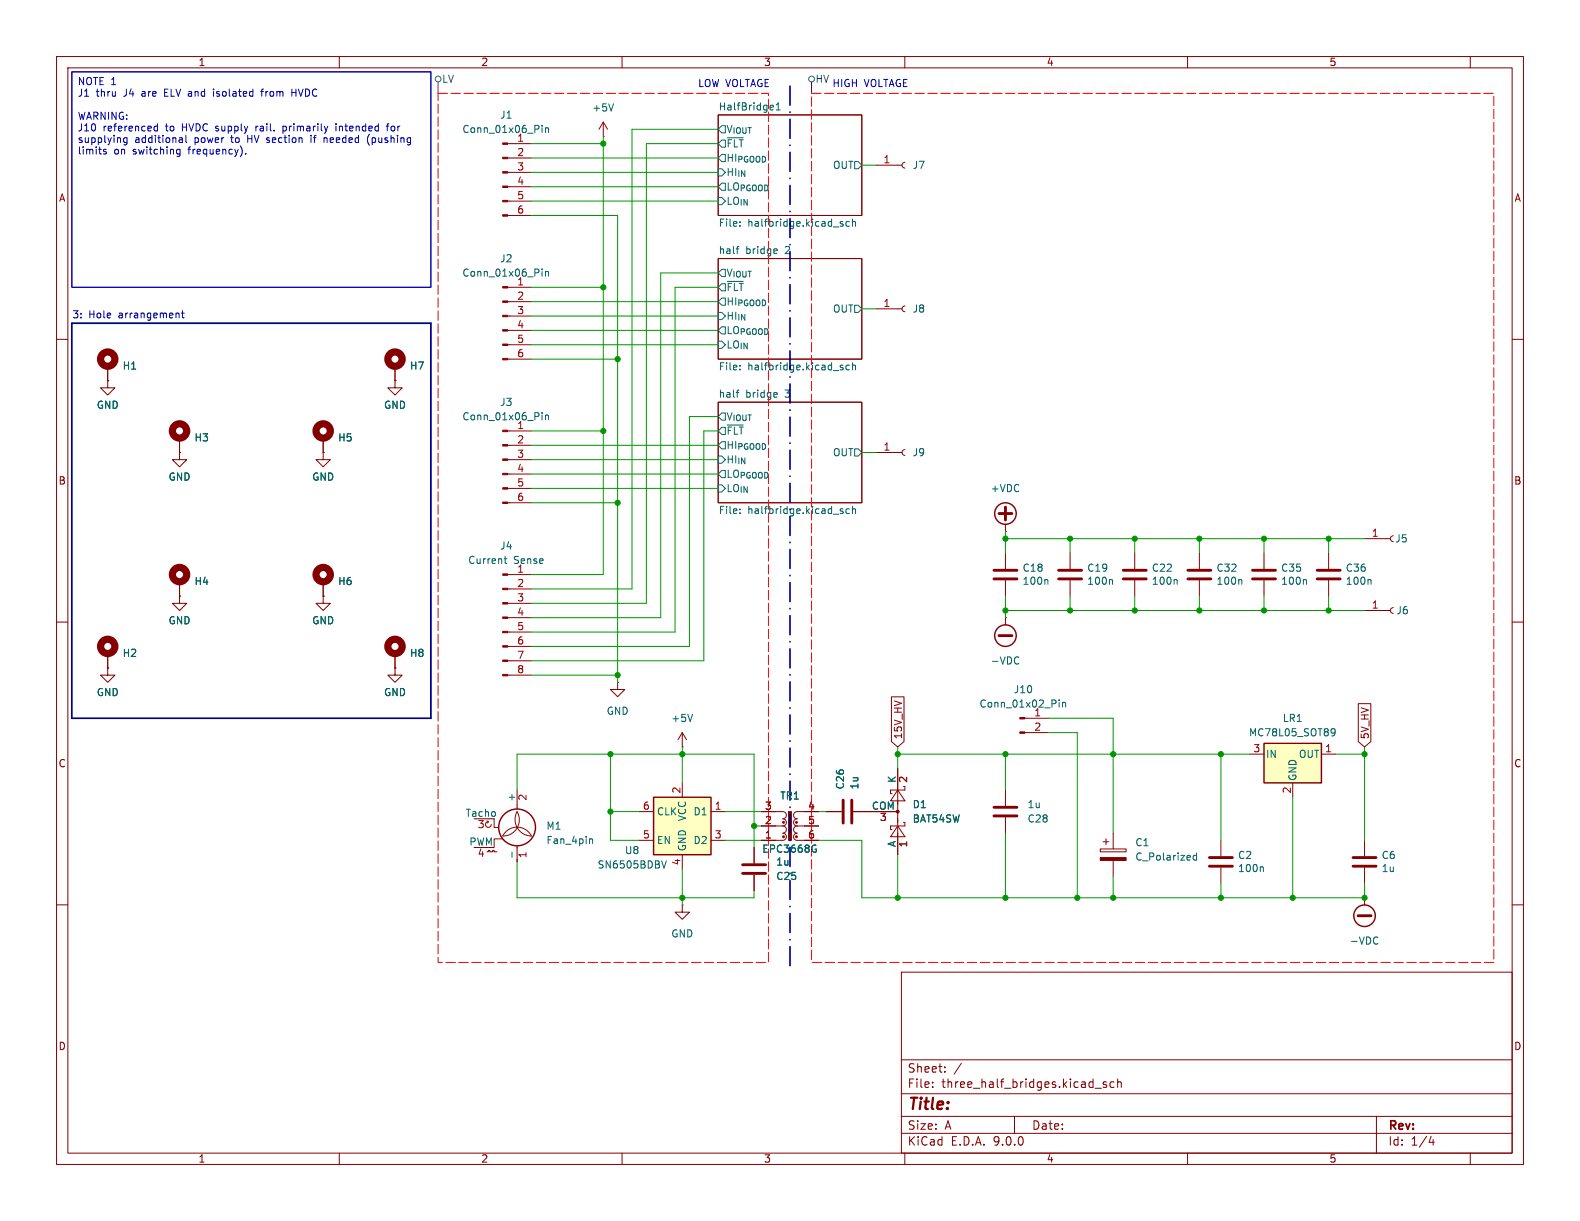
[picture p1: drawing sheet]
<svg xmlns="http://www.w3.org/2000/svg" width="279mm" height="216mm" viewBox="0 0 279 216" stroke-linecap="round" stroke-linejoin="round" font-family="sans-serif">
<g fill="none" stroke="#840000" stroke-width=".18">
<path d="M10 10h259.4v195.9h-259.4zM12 12h255.4v191.9h-255.4zM60 10v2M110 10v2M160 10v2M210 10v2M260 10v2M127 20.3h25.4v17.8h-25.4zM127 45.7h25.4v17.8h-25.4zM10 60h2M127 71.1h25.4v17.8h-25.4zM267.4 60h2"/>
<path d="M10 110h2M19 115.6v2.5M267.4 110h2M91.4 139.7v3.4M86.1 150.6h.3v-.2h.2v.2h.5v-.2h.3v.2h.5M86.1 145.2l.3 .1M86.4 145.3l-.3 .1-.2 .2 .1 .6 .5 .1 .3-.2 .1-.3M86.4 145.3l-.2 .2M87.4 144.8v1.5h.7M88.9 148.3h-1.5v1.6h-1M91.4 143.5a2.86 2.86 0 0 1-2.5 4.3 2.84 2.84 0 0 1 2.5-1.5 2.84 2.84 0 0 1 2.6 1.5 2.92 2.92 0 0 1-2.6-4.3zM91.4 149.6v2.8"/>
<path d="M133.3 149.9v2.8M133.3 154.7v2.8M134.6 143.5h3.8a.64 .64 0 0 1 .7 .7 .64 .64 0 0 1-.7 .6 .63 .63 0 0 1 .7 .6 .63 .63 0 0 1-.7 .7M134.6 146.1h3.8M138.4 147.3a.63 .63 0 0 1 .7 .7 .63 .63 0 0 1-.7 .6h-3.8M138.4 146.1a.63 .63 0 0 1 .7 .6 .63 .63 0 0 1-.7 .6M141 147.3a.64 .64 0 0 0-.7 .7 .64 .64 0 0 0 .7 .6h3.8M141 146.1a.64 .64 0 0 0-.7 .6 .64 .64 0 0 0 .7 .6M141 146.1h3.8M144.8 143.5h-3.8a.64 .64 0 0 0-.7 .6 .64 .64 0 0 0 .7 .7 .64 .64 0 0 0-.7 .6 .64 .64 0 0 0 .7 .7M10 160h2M159.4 171.9h108v32h-108z"/>
<path d="M267.4 160h2M159.4 197.4h108M159.4 193.4h108M159.4 187.4h108M164.9 192.1v.2M164.9 191.4v.1M167.1 189.4v.2M167.1 188.7v.1M170 188l-1.3 1.9M179.4 197.4v3M193.6 192.4h1.2M195.6 191.4l-.3-.1-.2 .2v.2l.5 .2v.3h-.5"/>
<path d="M197 191.4l-.4-.1-.3 .3v.4l.1 .2h.6M197.6 191.4l.3-.1 .3 .1 .1 .9M197.6 190.8v1.5M243.4 197.4v6.5M60 203.9v2M110 203.9v2M159.4 200.4h108M160 203.9v2M210 203.9v2M253.1 200.9l-.4 1.1h.9M253.4 201.5v1M260 203.9v2"/>
</g>
<g fill="none" stroke="#006464" stroke-width=".18">
<path d="M136.4 18.6l.3 .1 .1 .2-.6 .1M136.7 19.4h-.3M137.3 19.4h.7M137.3 18.5l.3-.3v1.2M127 29.8h.6l.7 .7-.7 .6h-.6zM127 34.9h.6l.7 .7-.7 .6h-.6zM127.6 27.3h.7v1.3h-.7l-.6-.7zM127.6 32.4h.7v1.3h-.7l-.6-.7zM127.6 22.2h.7v1.3h-.7l-.6-.6zM127.6 24.8h.7v1.2h-.7l-.6-.6zM128.6 24.4h2.8M130.8 39.2v.1"/>
<path d="M130.8 39.9v.1M148.8 39.6h.3v.2l-.2 .2h-.2M148.8 39.2h.3M150.2 39.2h-.4l-.2 .2 .1 .5h.5M150.7 38.7v1.3M150.7 39.3l.2-.1h.3l.1 .8M151.1 28.6h.7l.6 .6-.6 .6h-.7zM127 55.2h.6l.7 .7-.7 .6h-.6zM127.6 52.7h.7v1.3h-.7l-.6-.7zM127.6 57.8h.7v1.3h-.7l-.6-.7zM127.6 47.6h.7v1.3h-.7l-.6-.6zM127.6 50.2h.7v1.2h-.7l-.6-.6z"/>
<path d="M128.6 49.8h2.8M130.2 44h.5M130.7 43.6h-.3M137.3 44l.1 .3-.6 .1M137.4 44.8h-.1M151.1 54h.7l.6 .6-.6 .6h-.7zM127 60.3h.6l.7 .7-.7 .6h-.6zM127.6 78.1h.7v1.3h-.7l-.6-.7zM127.6 73h.7v1.3h-.7l-.6-.6zM127.6 75.6h.7v1.2h-.7l-.6-.6zM128.6 75.2h2.8M130.2 69.4h.5"/>
<path d="M130.7 69h-.3M130.8 64.6v.1M130.8 65.3v.1M137.3 69.4l.1 .3-.6 .1M137.4 70.2h-.1M148.8 65h.3v.2l-.2 .2h-.2M148.8 64.6h.3M150.2 64.6h-.4l-.2 .2 .1 .5h.5M150.7 64.1v1.3M150.7 64.7l.2-.1h.3l.1 .8M151.1 79.4h.7l.6 .6-.6 .6h-.7zM127 80.6h.6l.7 .7-.7 .6h-.6z"/>
<path d="M127 85.7h.6l.7 .7-.7 .6h-.6zM127.6 83.2h.7v1.3h-.7l-.6-.7zM130.8 90.7v.1M130.8 90v.1M148.8 90.4h.3v.2l-.2 .2h-.2M148.8 90h.3M150.2 90h-.4l-.2 .2 .1 .5h.5M150.7 90.1l.2-.1h.3l.1 .8M150.7 89.5v1.3M90.5 150.6v1M104.3 148.4h.4l.1 .8M144 149.4l.3 .1"/>
<path d="M144.1 150.1h.3v.5l-.3 .1"/>
</g>
<circle cx="19" cy="114.3" r="1.27" fill="none" stroke="#840000" stroke-width="1.3"/>
<path d="M131.3 154.4h4.1M131.3 152.9h4.1" fill="none" stroke="#840000" stroke-width=".51"/>
<path d="M139.4 143.5h.6v5.1h-.6z" fill="#840000" stroke="#840000" stroke-width=".18"/>
<g fill="none" stroke="#840000" stroke-width=".25">
<circle cx="91.4" cy="146.3" r="3.3"/>
<circle cx="138.6" cy="145.4" r=".13"/>
<circle cx="138.6" cy="148" r=".13"/>
<circle cx="140.8" cy="148" r=".13"/>
<circle cx="140.8" cy="145.4" r=".13"/>
</g>
<path d="M115.6 141h10.1v10.1h-10.1z" fill="#ffffc2"/>
<g fill="none" stroke="#840000" stroke-width=".25">
<path d="M115.6 141h10.1v10.1h-10.1z"/>
<circle cx="177.8" cy="90.8" r="1.9"/>
<circle cx="177.8" cy="112.4" r="1.9"/>
<circle cx="241.3" cy="161.9" r="1.9"/>
</g>
<g fill="none" stroke="#840000" stroke-width=".18">
<path d="M89.8 25.4h4.2M89.8 27.9h4.2M89.8 30.5h4.2M89.8 33h4.2M89.8 35.6h4.2M89.8 38.1h4.2M154.9 29.2h4.6M160 28.7l-.3 .2-.2 .3 .2 .4 .3 .1M89.8 50.8h4.2M89.8 53.3h4.2M89.8 55.9h4.2M89.8 58.4h4.2"/>
<path d="M154.9 54.6h4.6M160 54.1l-.3 .2-.2 .3 .2 .4 .3 .1M19 67.3v1.3h1.3l-1.3 1.3-1.2-1.3h1.2M19 67.3h.1M19 64.8v2.5M31.7 77.5v2.5M57.1 77.5v2.5M69.8 67.3v1.3h1.3l-1.3 1.3-1.2-1.3h1.2M69.8 67.3h.1M69.8 64.8v2.5M89.8 61h4.2M89.8 63.5h4.2"/>
<path d="M160 79.5l-.3 .2-.2 .3 .2 .4 .3 .1M31.7 80v1.3h1.3l-1.3 1.3-1.2-1.3h1.2M31.7 80h.1M57.1 80v1.3h1.3l-1.3 1.3-1.2-1.3h1.2M57.1 80h.1M154.9 80h4.6M177.8 94h.1M177.8 92.7v1.3M177.8 97.8v2.8M189.2 97.8v2.8M200.7 97.8v2.8M212.1 97.8v2.8"/>
<path d="M223.5 97.8v2.8M234.9 97.8v2.8M241.3 95.3h4.6M246.4 94.7l-.4 .2-.1 .4 .1 .3 .4 .2M31.7 105.4v1.3h1.3l-1.3 1.3-1.2-1.3h1.2M31.7 105.4h.1M31.7 102.9v2.5M57.1 105.4v1.3h1.3l-1.3 1.3-1.2-1.3h1.2M57.1 105.4h.1M57.1 102.9v2.5M69.8 118.1v1.3h1.3l-1.3 1.3-1.2-1.3h1.2M69.8 118.1h.1"/>
<path d="M69.8 115.6v2.5M177.8 109.2h.1M177.8 102.6v2.8M177.8 109.2v1.3M189.2 102.6v2.8M200.7 102.6v2.8M212.1 102.6v2.8M223.5 102.6v2.8M234.9 102.6v2.8M241.3 108h4.6M246.4 107.4l-.4 .2-.1 .4 .1 .3 .4 .2M120.6 138.4v2.6"/>
<path d="M158.7 139.7l1.3 1.9h-2.5zM158.7 135.9v15.2M160 139.1v.6h-2.5v.6h.2M177.8 139.7v2.8M181.2 127h4.2M181.2 129.5h4.2M113 143.5h2.6M113 148.6h2.6M120.6 151.1v2.6M125.7 143.5h2.6M125.7 148.6h2.6M146 143.5h2.8"/>
<path d="M150.9 143.5h7.8M158.7 146.1l1.3 1.9h-2.5zM159.8 145.4h.2v.7h-2.5v.6h.2M177.8 144.5v2.8M194.6 150.1h4.5v.5h-4.5zM195.1 148.8h1M195.6 148.3v1.1M196.8 147.3v2.8M196.8 152.1v2.8M215.9 148.6v2.8M215.9 153.4v2.8M241.3 158.8h.1"/>
<path d="M241.3 148.6v2.8M241.3 153.4v2.8M241.3 158.8v1.2M120.6 160v1.3h1.3l-1.3 1.3-1.2-1.3h1.2M120.6 160h.1"/>
</g>
<g fill="none" stroke="#006464" stroke-width=".18">
<path d="M95.9 22.2v.1M95.9 22.6v.8M96.5 22.6v.8M96.5 22.7l.1-.1 .3 .1 .1 .7M95.9 47.6v.1M95.9 48v.8M96.5 48v.8M96.5 48.1l.1-.1 .3 .1 .1 .7M179.9 116.1l.3 .2M180.2 117.3l-.3 .1M185.1 102.5l.2 .2v.6M196.6 102.5l.1 .2v.6"/>
<path d="M208 102.5l.2 .2v.6M219.4 102.5l.2 .2v.6M230.8 102.5l.2 .2v.6M242.3 102.5l.2 .2v.6M187.3 123.8v.1M187.3 124.2v.8M187.9 124.2v.8M187.9 124.3l.2-.1 .3 .1v.7M117 152.2l.4 1.3 .4-1.3M211.6 150.8v1.3M211.6 151.3l-.4-.1-.2 .3 .1 .5h.5M223.2 153.3l.2 .2v.6"/>
<path d="M243.4 165.7l.3 .1M243.7 166.8l-.3 .1"/>
</g>
<g fill="#840000" stroke="#840000" stroke-width=".18">
<path d="M180.3 126.9h.9v.2h-.9z"/>
<path d="M180.3 129.4h.9v.3h-.9z"/>
<path d="M88.9 25.3h.9v.2h-.9z"/>
<path d="M88.9 27.8h.9v.3h-.9z"/>
<path d="M88.9 30.4h.9v.2h-.9z"/>
<path d="M88.9 32.9h.9v.2h-.9z"/>
<path d="M88.9 35.4h.9v.3h-.9z"/>
<path d="M88.9 38h.9v.2h-.9z"/>
<path d="M88.9 50.7h.9v.2h-.9z"/>
<path d="M88.9 53.2h.9v.3h-.9z"/>
<path d="M88.9 55.8h.9v.2h-.9z"/>
<path d="M88.9 58.3h.9v.2h-.9z"/>
<path d="M88.9 60.8h.9v.3h-.9z"/>
<path d="M88.9 63.4h.9v.2h-.9z"/>
<path d="M194.6 151.6h4.5v.5h-4.5z"/>
<circle cx="158.7" cy="143.5" r=".25"/>
</g>
<g fill="none" stroke="#840000" stroke-width=".51">
<path d="M176.7 90.8h2.2M177.8 89.7v2.2M175.8 102.4h4M175.8 100.8h4M176.7 112.4h2.2M187.2 102.4h4.1M187.2 100.8h4.1M198.6 102.4h4.1M198.6 100.8h4.1M210.1 102.4h4M210.1 100.8h4M221.5 102.4h4.1"/>
<path d="M221.5 100.8h4.1M232.9 102.4h4.1M232.9 100.8h4.1M149.1 141.5v4M150.6 141.5v4M175.8 144.3h4M175.8 142.7h4M213.9 153.2h4M213.9 151.6h4M239.3 153.2h4M239.3 151.6h4M240.2 161.9h2.2"/>
</g>
<g fill="none" stroke="#840000" stroke-width="1.3">
<circle cx="19" cy="63.5" r="1.27"/>
<circle cx="31.7" cy="76.2" r="1.27"/>
<circle cx="57.1" cy="76.2" r="1.27"/>
<circle cx="69.8" cy="63.5" r="1.27"/>
<circle cx="31.7" cy="101.6" r="1.27"/>
<circle cx="57.1" cy="101.6" r="1.27"/>
<circle cx="69.8" cy="114.3" r="1.27"/>
</g>
<path d="M223.5 131.4h10.2v7h-10.2z" fill="#ffffc2"/>
<path d="M223.5 131.4h10.2v7h-10.2z" fill="none" stroke="#840000" stroke-width=".25"/>
<g fill="none" stroke="#840000" stroke-width=".18">
<path d="M106.7 24.1h.1M106.7 21.6l-.8 1.3M106.7 21.6l.7 1.3M106.7 21.6v2.5M19 67.3h.1M19 64.8v2.5M31.7 77.5v2.5M57.1 77.5v2.5M69.8 67.3h.1M69.8 64.8v2.5M89.8 76.2h4.2M89.8 78.7h4.2"/>
<path d="M31.7 80h.1M57.1 80h.1M89.8 81.3h4.2M89.8 83.8h4.2M89.8 86.4h4.2M89.8 88.9h4.2M19 118.1v1.3h1.3l-1.3 1.3-1.2-1.3h1.2M19 118.1h.1M19 115.6v2.5M31.7 105.4h.1M31.7 102.9v2.5M57.1 105.4h.1"/>
<path d="M57.1 102.9v2.5M69.8 118.1h.1M69.8 115.6v2.5M89.8 101.6h4.2M89.8 104.1h4.2M89.8 106.7h4.2M89.8 109.2h4.2M89.8 111.8h4.2M89.8 114.3h4.2M89.8 116.8h4.2M89.8 119.4h4.2M109.2 120.7v1.2h1.3l-1.3 1.3-1.3-1.3h1.3"/>
<path d="M109.2 120.7h.1M120.6 132.1h.1M120.6 129.5l-.7 1.3M120.6 129.5l.8 1.3M120.6 129.5v2.6M157.6 123.2h2.3v7.9l-1.2 1-1.1-1zM158.7 135.9v3.8M221 133.4h2.5M228.6 138.4v2.6M233.7 133.4h2.5M240.2 124.4h2.2v6.7l-1.1 1-1.1-1zM133.3 149.9v2.8"/>
<path d="M133.3 154.7v2.8M134.6 143.5h2.6M134.6 148.6h2.6M134.6 146.1h2.6M142.2 143.5h2.6M142.2 148.6h2.6M142.2 146.1h2.6M146 143.5h2.8M150.9 143.5h7.8M158.7 147.3v3.8"/>
</g>
<path d="M108.5 18.4l-.4 1.2M95.9 73v.1M95.9 73.4v.8M96.5 73.4v.8M96.5 73.5l.1-.1 .3 .1 .1 .7M89.1 98.8h.5M89.3 98.4v1.1l.3 .1M122.5 126.3l-.5 1.3M235.5 128.9l.4-.1 .1 .2a.84 .84 0 0 1-.3 1.1h-.2M236.1 129.4l-.2 .2h-.4M144 149.4l.3 .1M144.1 150.1h.3v.5l-.3 .1" fill="none" stroke="#006464" stroke-width=".18"/>
<g fill="#840000" stroke="#840000" stroke-width=".18">
<path d="M88.9 101.5h.9v.2h-.9z"/>
<path d="M88.9 104h.9v.3h-.9z"/>
<path d="M88.9 106.6h.9v.2h-.9z"/>
<path d="M88.9 109.1h.9v.2h-.9z"/>
<path d="M88.9 111.6h.9v.3h-.9z"/>
<path d="M88.9 114.2h.9v.2h-.9z"/>
<path d="M88.9 116.7h.9v.3h-.9z"/>
<path d="M88.9 119.3h.9v.2h-.9z"/>
<path d="M88.9 76.1h.9v.2h-.9z"/>
<path d="M88.9 78.6h.9v.3h-.9z"/>
<path d="M88.9 81.2h.9v.2h-.9z"/>
<path d="M88.9 83.7h.9v.2h-.9z"/>
<path d="M88.9 86.2h.9v.3h-.9z"/>
<path d="M88.9 88.8h.9v.2h-.9z"/>
</g>
<g fill="none" stroke="#484848" stroke-width=".18">
<path d="M77.5 14.5v2M143.5 14.5v2"/>
<circle cx="77.5" cy="14" r=".51"/>
<circle cx="143.5" cy="14" r=".51"/>
</g>
<path d="M77.5 16.5h58.4v153.7h-58.4v-153.7M143.5 16.5h120.7v153.7h-120.7v-153.7" fill="none" stroke="#f00" stroke-width=".18" stroke-dasharray="1.7 .6"/>
<path d="M139.7 15.2v156.3" fill="none" stroke="#000084" stroke-width=".3" stroke-dasharray="3.4 1.2 .1 1.2"/>
<path d="M12.7 57.2h63.5v69.8h-63.5z" fill="none" stroke="#000084" stroke-width=".3"/>
<g fill="none" stroke="#009600" stroke-width=".18">
<path d="M94 27.9h33M94 25.4h12.7M94 38.1h15.2v82.6M94 30.5h33M94 35.6h33M94 33h33M106.7 24.1v77.5h-12.7M127 25.4h-12.7v81.3h-20.3M127 22.9h-15.2v81.2h-17.8M152.4 29.2h2.5M94 50.8h12.7M94 58.4h33"/>
<path d="M94 55.9h33M94 53.3h33M127 48.3h-10.2v60.9h-22.8M127 50.8h-7.6v61h-25.4M152.4 54.6h2.5M94 78.7h33M94 76.2h12.7M94 63.5h15.2M94 61h33M127 76.2h-2.5v40.6h-30.5M127 73.7h-5.1v40.6h-27.9M94 81.3h33"/>
<path d="M94 86.4h33M94 83.8h33M94 88.9h15.2M152.4 80h2.5M177.8 94v3.8M177.8 95.3h63.5M189.2 95.3v2.5M200.7 95.3v2.5M212.1 95.3v2.5M223.5 95.3v2.5M234.9 95.3v2.5M94 119.4h15.2"/>
<path d="M177.8 105.4v3.8M177.8 108h63.5M189.2 105.4v2.6M200.7 105.4v2.6M212.1 105.4v2.6M223.5 105.4v2.6M234.9 105.4v2.6M91.4 139.7v-6.3h41.9v16.5M107.9 133.4v15.2h5.1M120.6 132.1v6.3M158.7 133.4h62.3M158.7 132.1v3.8"/>
<path d="M177.8 133.4v6.3M185.4 127h11.4v20.3M185.4 129.5h5.1v29.3M215.9 133.4v15.2M236.2 133.4h5.1M241.3 132.1v16.5M91.4 152.4v6.4h41.9v-1.3M107.9 143.5h5.1M120.6 153.7v6.3M128.3 148.6h6.3M128.3 143.5h6.3M133.3 146.1h1.3"/>
<path d="M144.8 148.6h7.6v10.2h88.9v-2.6M144.8 143.5h1.2M158.7 151.1v7.7M177.8 147.3v11.5M196.8 154.9v3.9M215.9 156.2v2.6M228.6 141v17.8"/>
</g>
<g fill="none" stroke="#0000c2" stroke-width=".18">
<path d="M12.7 12.7h63.5v38.1h-63.5zM37.8 15.7v.2M37.8 16.2v.8M46.1 16.2h.5M46.6 15.7l-.3 .2v1.1M51.6 15.7v1.3M51.6 16.4h.7M52.3 15.7v1.3M18.3 26.6v.2l.5 .2-.1 .2h-.4M22.5 24.4v1l-.3 .2h-.3M22.5 24.4h-.4l-.2 .2 .1 .5h.5M27.8 21.9v1.3"/>
<path d="M27.8 22.4l-.3-.1-.3 .2 .2 .6h.4M31.4 27.2h.4M31.4 26.5h.4M31.8 24.4h.3M31.8 26.4v1l-.2 .3-.3-.1M32.3 25.1l-.5 .1M32.3 24.5v.7M32.3 24.7h-.5M32.9 23.9v1.1l.1 .2M43.4 27.1v.1M45.3 22.3v.9M45.5 22.3l-.2 .2"/>
<path d="M50 23.1l.4 .1M50 22.3v1.3M50.4 22.3l-.4 .1M55 24.4v.8M57.3 24.4v.8M59.4 21.9v.1M59.4 22.3v.9M65.1 24.1a1.48 1.48 0 0 0 .2 1.6M68.3 22.3h.5M68.8 21.9l-.3 .2v1.1M32.1 55.4h.5M32.3 54.9v1.1l.3 .2"/>
</g>
<g fill="#009600" stroke="#009600" stroke-width=".18">
<circle cx="177.8" cy="108" r=".46"/>
<circle cx="189.2" cy="108" r=".46"/>
<circle cx="133.3" cy="146.1" r=".46"/>
<circle cx="196.8" cy="133.4" r=".46"/>
<circle cx="177.8" cy="158.8" r=".46"/>
<circle cx="158.7" cy="158.8" r=".46"/>
<circle cx="177.8" cy="95.3" r=".46"/>
<circle cx="158.7" cy="133.4" r=".46"/>
<circle cx="177.8" cy="133.4" r=".46"/>
<circle cx="190.5" cy="158.8" r=".46"/>
<circle cx="196.8" cy="158.8" r=".46"/>
<circle cx="109.2" cy="63.5" r=".46"/>
<circle cx="106.7" cy="25.4" r=".46"/>
<circle cx="109.2" cy="119.4" r=".46"/>
<circle cx="107.9" cy="143.5" r=".46"/>
<circle cx="109.2" cy="88.9" r=".46"/>
<circle cx="106.7" cy="50.8" r=".46"/>
<circle cx="106.7" cy="76.2" r=".46"/>
<circle cx="223.5" cy="95.3" r=".46"/>
<circle cx="223.5" cy="108" r=".46"/>
<circle cx="234.9" cy="95.3" r=".46"/>
<circle cx="234.9" cy="108" r=".46"/>
<circle cx="212.1" cy="95.3" r=".46"/>
<circle cx="212.1" cy="108" r=".46"/>
<circle cx="120.6" cy="158.8" r=".46"/>
<circle cx="120.6" cy="133.4" r=".46"/>
<circle cx="107.9" cy="133.4" r=".46"/>
<circle cx="241.3" cy="133.4" r=".46"/>
<circle cx="215.9" cy="133.4" r=".46"/>
<circle cx="215.9" cy="158.8" r=".46"/>
<circle cx="228.6" cy="158.8" r=".46"/>
<circle cx="241.3" cy="158.8" r=".46"/>
<circle cx="200.7" cy="95.3" r=".46"/>
<circle cx="189.2" cy="95.3" r=".46"/>
<circle cx="200.7" cy="108" r=".46"/>
</g>
<text font-size="2.8" fill="#840000" x="160.4" y="196.8">Title:</text>
<g font-size="2.1" fill="#840000">
<text x="160.4" y="189.9">Sheet:</text>
<text x="160.4" y="192.6">File:</text>
<text x="166.5" y="192.6">three_half_bridges.kicad_sch</text>
<text x="160.4" y="202.8">KiCad</text>
<text x="160.4" y="200">Size:</text>
<text x="167.1" y="200">A</text>
<text x="168.1" y="202.8">E.D.A.</text>
<text x="175.7" y="202.8">9.0.0</text>
<text x="182.4" y="200">Date:</text>
<text x="245.4" y="200.2">Rev:</text>
<text x="245.4" y="202.8">Id:</text>
<text x="249.5" y="202.8">1/4</text>
</g>
<g font-size="1.8" fill="#840000">
<text x="35" y="11.9">1</text>
<text x="85" y="11.9">2</text>
<text x="135" y="11.9">3</text>
<text x="185" y="11.9">4</text>
<text x="235" y="11.9">5</text>
<text x="10.3" y="35.9">A</text>
<text x="267.7" y="35.9">A</text>
<text x="10.3" y="85.9">B</text>
<text x="267.7" y="85.9">B</text>
<text x="159.7" y="130.8" transform="rotate(-90 159.7 130.8)">15V_HV</text>
<text x="242.3" y="130.8" transform="rotate(-90 242.3 130.8)">5V_HV</text>
<text x="10.3" y="135.9">C</text>
<text x="267.7" y="135.9">C</text>
<text x="10.3" y="185.9">D</text>
<text x="267.7" y="185.9">D</text>
<text x="35" y="205.8">1</text>
<text x="85" y="205.8">2</text>
<text x="135" y="205.8">3</text>
<text x="185" y="205.8">4</text>
<text x="235" y="205.8">5</text>
</g>
<g font-size="1.8" fill="#0000c2">
<text x="13.7" y="15.4">NOTE 1</text>
<text x="13.7" y="17.4">J1</text>
<text x="17" y="17.4">thru</text>
<text x="22" y="17.4">J4</text>
<text x="25.3" y="17.4">are</text>
<text x="29.5" y="17.4">ELV and</text>
<text x="38.6" y="17.4">isolated</text>
<text x="47.3" y="17.4">from</text>
<text x="52.8" y="17.4">HVDC</text>
<text x="123.3" y="15.6">LOW VOLTAGE</text>
<text x="147.1" y="15.6">HIGH</text>
<text x="152.8" y="15.6">VOLTAGE</text>
<text x="13.7" y="21.5">WARNING:</text>
<text x="13.7" y="23.6">J10</text>
<text x="18.2" y="23.6">referenced</text>
<text x="29.4" y="23.6">to</text>
<text x="32.5" y="23.6">HVDC supply</text>
<text x="45.9" y="23.6">rail.</text>
<text x="50.9" y="23.6">primarily</text>
<text x="60.4" y="23.6">intended</text>
<text x="69.7" y="23.6">for</text>
<text x="13.7" y="25.6">supplying</text>
<text x="13.7" y="27.6">limits</text>
<text x="20.1" y="27.6">on</text>
<text x="23.6" y="27.6">switching</text>
<text x="23.8" y="25.6">additional</text>
<text x="33.6" y="27.6">frequency).</text>
<text x="34.5" y="25.6">power</text>
<text x="41.2" y="25.6">to</text>
<text x="44.2" y="25.6">HV section</text>
<text x="55.8" y="25.6">if</text>
<text x="58.3" y="25.6">needed</text>
<text x="66.2" y="25.6">(pushing</text>
<text x="12.7" y="56.5">3:</text>
<text x="15.7" y="56.5">Hole</text>
<text x="21.1" y="56.5">arrangement</text>
</g>
<g font-size="1.8" fill="#484848">
<text x="78.1" y="14.8">LV</text>
<text x="144.1" y="14.8">HV</text>
</g>
<g font-size="1.8" fill="#006464">
<text x="81.7" y="23.7">Conn_01x06_Pin</text>
<text x="88.3" y="21.2">J1</text>
<text x="104.6" y="19.9">+5V</text>
<text x="127" y="19.6">HalfBridge1</text>
<text x="128.4" y="23.7">V_{IOUT}</text>
<text x="91.4" y="25.1">1</text>
<text x="128.4" y="28.8">HI_{PGOOD}</text>
<text x="128.4" y="26.3">~{FLT}</text>
<text x="128.4" y="31.3">HI_{IN}</text>
<text x="128.4" y="33.9">LO_{PGOOD}</text>
<text x="147.2" y="30.1">OUT</text>
<text x="161.3" y="30.1">J7</text>
<text x="127" y="40.4">File:</text>
<text x="128.4" y="36.4">LO_{IN}</text>
<text x="132.2" y="40.4">halfbridge.kicad_sch</text>
<text x="88.3" y="46.6">J2</text>
<text x="127" y="45">half</text>
<text x="131.9" y="45">bridge</text>
<text x="139" y="45">2</text>
<text x="81.7" y="49.1">Conn_01x06_Pin</text>
<text x="91.4" y="50.5">1</text>
<text x="128.4" y="49.1">V_{IOUT}</text>
<text x="128.4" y="51.7">~{FLT}</text>
<text x="128.4" y="56.7">HI_{IN}</text>
<text x="128.4" y="54.2">HI_{PGOOD}</text>
<text x="128.4" y="59.3">LO_{PGOOD}</text>
<text x="147.2" y="55.5">OUT</text>
<text x="161.3" y="55.5">J8</text>
<text x="21.6" y="65.6">H1</text>
<text x="72.4" y="65.6">H7</text>
<text x="127" y="65.8">File:</text>
<text x="128.4" y="61.8">LO_{IN}</text>
<text x="132.2" y="65.8">halfbridge.kicad_sch</text>
<text x="88.3" y="72">J3</text>
<text x="127" y="70.4">half</text>
<text x="131.9" y="70.4">bridge</text>
<text x="139" y="70.4">3</text>
<text x="17" y="72.5">GND</text>
<text x="67.8" y="72.5">GND</text>
<text x="81.7" y="74.5">Conn_01x06_Pin</text>
<text x="91.4" y="75.9">1</text>
<text x="128.4" y="74.5">V_{IOUT}</text>
<text x="128.4" y="77.1">~{FLT}</text>
<text x="34.3" y="78.3">H3</text>
<text x="59.7" y="78.3">H5</text>
<text x="128.4" y="82.1">HI_{IN}</text>
<text x="128.4" y="79.6">HI_{PGOOD}</text>
<text x="147.2" y="80.9">OUT</text>
<text x="161.3" y="80.9">J9</text>
<text x="29.7" y="85.2">GND</text>
<text x="55.1" y="85.2">GND</text>
<text x="128.4" y="87.2">LO_{IN}</text>
<text x="128.4" y="84.7">LO_{PGOOD}</text>
<text x="175.1" y="87.2">+VDC</text>
<text x="127" y="91.2">File:</text>
<text x="132.2" y="91.2">halfbridge.kicad_sch</text>
<text x="82.7" y="99.9">Current</text>
<text x="88.3" y="97.4">J4</text>
<text x="90.8" y="99.9">Sense</text>
<text x="91.4" y="101.3">1</text>
<text x="180.7" y="101.3">C18</text>
<text x="192.2" y="101.3">C19</text>
<text x="203.6" y="101.3">C22</text>
<text x="215" y="101.3">C32</text>
<text x="226.5" y="101.3">C35</text>
<text x="237.9" y="101.3">C36</text>
<text x="246.6" y="96.1">J5</text>
<text x="34.3" y="103.7">H4</text>
<text x="59.7" y="103.7">H6</text>
<text x="180.7" y="103.6">100n</text>
<text x="192.2" y="103.6">100n</text>
<text x="203.6" y="103.6">100n</text>
<text x="215" y="103.6">100n</text>
<text x="226.5" y="103.6">100n</text>
<text x="237.9" y="103.6">100n</text>
<text x="29.7" y="110.6">GND</text>
<text x="55.1" y="110.6">GND</text>
<text x="246.8" y="108.8">J6</text>
<text x="21.6" y="116.4">H2</text>
<text x="72.4" y="116.4">H8</text>
<text x="175.1" y="117.7">-VDC</text>
<text x="17" y="123.3">GND</text>
<text x="67.8" y="123.3">GND</text>
<text x="173.1" y="125.3">Conn_01x02_Pin</text>
<text x="179.2" y="122.8">J10</text>
<text x="107.2" y="126.6">GND</text>
<text x="118.6" y="127.9">+5V</text>
<text x="182.8" y="126.7">1</text>
<text x="220.8" y="130.4">MC78L05_SOT89</text>
<text x="226.7" y="127.9">LR1</text>
<text x="223.8" y="134.2">IN</text>
<text x="229.6" y="134.2">OUT</text>
<text x="137.9" y="141.6">TR1</text>
<text x="149.5" y="139.7" transform="rotate(-90 149.5 139.7)">C26</text>
<text x="152" y="139.7" transform="rotate(-90 152 139.7)">1u</text>
<text x="154.1" y="143.3">COM</text>
<text x="158.5" y="138.5" transform="rotate(-90 158.5 138.5)">K</text>
<text x="161.3" y="143.1">D1</text>
<text x="181.6" y="143.1">1u</text>
<text x="229.5" y="138.2" transform="rotate(-90 229.5 138.2)">GND</text>
<text x="82.2" y="144.5">Tacho</text>
<text x="82.9" y="149.6">PWM</text>
<text x="96.5" y="146.9">M1</text>
<text x="96.5" y="149.5">Fan_4pin</text>
<text x="116.1" y="144.4">CLK</text>
<text x="116.1" y="149.5">EN</text>
<text x="121.5" y="145.3" transform="rotate(-90 121.5 145.3)">VCC</text>
<text x="122.5" y="144.4">D1</text>
<text x="122.5" y="149.5">D2</text>
<text x="158.5" y="149.9" transform="rotate(-90 158.5 149.9)">A</text>
<text x="161.3" y="145.6">BAT54SW</text>
<text x="181.6" y="145.6">C28</text>
<text x="200.7" y="149.8">C1</text>
<text x="105.6" y="153.8">SN6505BDBV</text>
<text x="110.4" y="151.2">U8</text>
<text x="121.5" y="150.6" transform="rotate(-90 121.5 150.6)">GND</text>
<text x="134.7" y="151">EPC3668G</text>
<text x="137.2" y="153.3">1u</text>
<text x="137.2" y="155.8">C25</text>
<text x="200.7" y="152.4">C_Polarized</text>
<text x="218.8" y="152.1">C2</text>
<text x="218.8" y="154.4">100n</text>
<text x="244.2" y="152.1">C6</text>
<text x="244.2" y="154.4">1u</text>
<text x="118.6" y="166">GND</text>
<text x="238.6" y="167.2">-VDC</text>
</g>
<g font-size="1.8" fill="#a90000">
<text x="91.4" y="27.7">2</text>
<text x="156.1" y="29">1</text>
<text x="91.4" y="30.2">3</text>
<text x="91.4" y="32.8">4</text>
<text x="91.4" y="35.3">5</text>
<text x="91.4" y="37.8">6</text>
<text x="91.4" y="53.1">2</text>
<text x="91.4" y="55.6">3</text>
<text x="91.4" y="58.2">4</text>
<text x="156.1" y="54.4">1</text>
<text x="91.4" y="60.7">5</text>
<text x="91.4" y="63.2">6</text>
<text x="91.4" y="78.5">2</text>
<text x="91.4" y="81">3</text>
<text x="91.4" y="83.6">4</text>
<text x="156.1" y="79.8">1</text>
<text x="91.4" y="86.1">5</text>
<text x="91.4" y="88.6">6</text>
<text x="242.5" y="95">1</text>
<text x="91.4" y="103.9">2</text>
<text x="91.4" y="106.4">3</text>
<text x="242.5" y="107.7">1</text>
<text x="91.4" y="109">4</text>
<text x="91.4" y="111.5">5</text>
<text x="91.4" y="114">6</text>
<text x="91.4" y="116.6">7</text>
<text x="91.4" y="119.1">8</text>
<text x="182.8" y="129.3">2</text>
<text x="221.5" y="133.1">3</text>
<text x="234.2" y="133.1">1</text>
<text x="91.2" y="141.9" transform="rotate(-90 91.2 141.9)">+</text>
<text x="93.4" y="141.7" transform="rotate(-90 93.4 141.7)">2</text>
<text x="113.6" y="143.3">6</text>
<text x="120.4" y="140.4" transform="rotate(-90 120.4 140.4)">2</text>
<text x="126.3" y="143.3">1</text>
<text x="135.2" y="143.3">3</text>
<text x="142.8" y="143.3">4</text>
<text x="160.7" y="138.5" transform="rotate(-90 160.7 138.5)">2</text>
<text x="228.3" y="140.4" transform="rotate(-90 228.3 140.4)">2</text>
<text x="84.4" y="146.8">3</text>
<text x="113.6" y="148.3">5</text>
<text x="126.3" y="148.3">3</text>
<text x="135.2" y="148.3">1</text>
<text x="135.2" y="145.8">2</text>
<text x="142.8" y="148.3">6</text>
<text x="142.8" y="145.8">5</text>
<text x="155.5" y="145.5">3</text>
<text x="160.7" y="149.9" transform="rotate(-90 160.7 149.9)">1</text>
<text x="84.4" y="151.8">4</text>
<text x="93.4" y="151.8" transform="rotate(-90 93.4 151.8)">1</text>
<text x="120.4" y="153.1" transform="rotate(-90 120.4 153.1)">4</text>
</g>
</svg>
